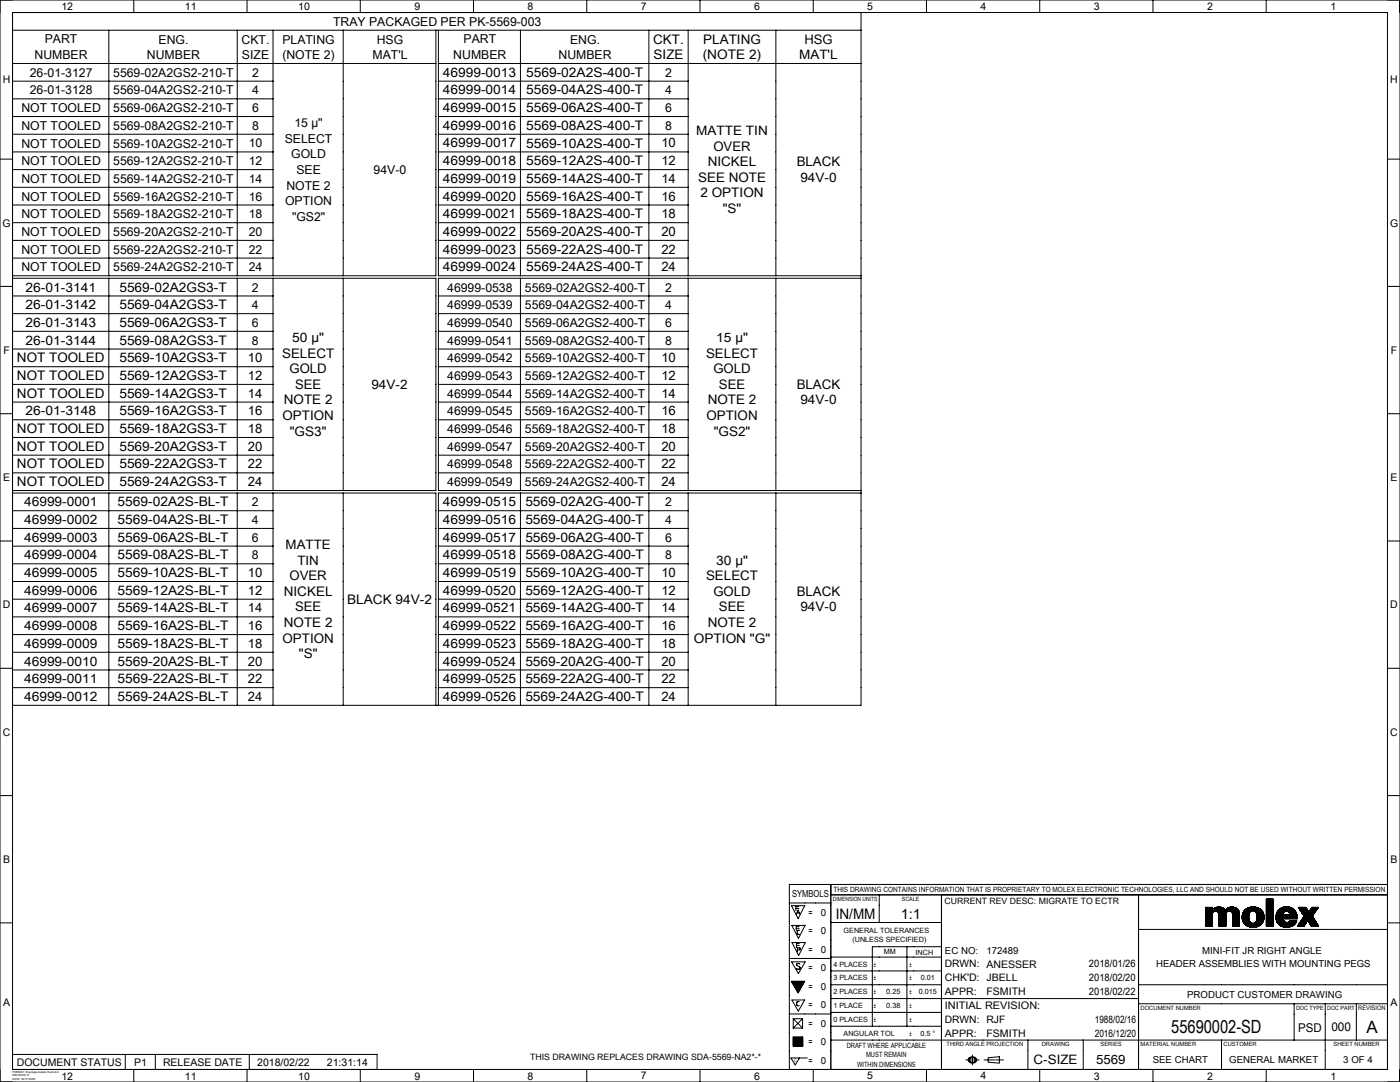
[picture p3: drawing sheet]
<svg xmlns="http://www.w3.org/2000/svg" width="559mm" height="432mm" viewBox="0 0 559 432" stroke-linecap="round" stroke-linejoin="round" font-family="sans-serif">
<g fill="none" stroke="#000" stroke-width=".4">
<path d="M0 0h558.8v431.8h-558.8zM5 5h548.8v421.8h-548.8zM5 12.1h338.7M43.4 12.1v97.9M53.4 0v5M94.7 12.1v97.9M98.6 0v5M109 12.1v97.9M137 12.1v97.9M143.8 0v5M174 12.1v97.9h-169M175 12.1v97.9h168.7"/>
<path d="M189 0v5M207.7 12.1v97.9M234.2 0v5M259 12.1v97.9M274.7 12.1v97.9M279.4 0v5M309.7 12.1v97.9M324.6 0v5M343.7 5v276.5h-338.7M369.8 0v5M415 0v5M460.2 0v5"/>
<path d="M505.4 0v5M5 25.3h169M5 32.4h104M5 39.5h104M175 25.3h168.7M175 32.4h99.7M175 39.5h99.7M5 46.5h104M5 53.6h104M175 46.5h99.7M175 53.6h99.7M0 63.5h5"/>
<path d="M5 60.6h104M5 67.7h104M5 74.8h104M175 60.6h99.7M175 67.7h99.7M175 74.8h99.7M553.8 63.5h5M5 81.8h104M5 88.9h104M5 95.9h104M175 81.8h99.7M175 88.9h99.7"/>
<path d="M175 95.9h99.7M0 114.3h5M5 111h169v84.8h-169M5 103h104M5 118.1h104M43.4 111v84.8M94.7 111v84.8M109 111v84.8M137 111v84.8M175 103h99.7M175 118.1h99.7M207.7 111v84.8"/>
<path d="M259 111v84.8M274.7 111v84.8M309.7 111v84.8M343.7 111h-168.7v84.8h168.7M553.8 114.3h5M5 125.2h104M5 132.2h104M5 139.3h104M175 125.2h99.7M175 132.2h99.7M175 139.3h99.7M5 146.3h104"/>
<path d="M5 153.4h104M175 146.3h99.7M175 153.4h99.7M0 165.1h5M5 160.5h104M5 167.5h104M5 174.6h104M175 160.5h99.7M175 167.5h99.7M175 174.6h99.7M553.8 165.1h5M5 196.8h169v84.7"/>
<path d="M5 181.6h104M5 188.7h104M43.4 196.8v84.7M94.7 196.8v84.7M109 196.8v84.7M137 196.8v84.7M175 181.6h99.7M175 188.7h99.7M207.7 196.8v84.7M259 196.8v84.7M274.7 196.8v84.7M309.7 196.8v84.7"/>
<path d="M343.7 196.8h-168.7v84.7M0 215.9h5M5 203.8h104M5 210.9h104M5 217.9h104M175 203.8h99.7M175 210.9h99.7M175 217.9h99.7M553.8 215.9h5M5 225h104M5 232.1h104M5 239.1h104"/>
<path d="M175 225h99.7M175 232.1h99.7M175 239.1h99.7M5 246.2h104M5 253.2h104M175 246.2h99.7M175 253.2h99.7M0 266.7h5M5 260.3h104M5 267.4h104M5 274.4h104M175 260.3h99.7"/>
<path d="M175 267.4h99.7M175 274.4h99.7M553.8 266.7h5M0 317.5h5M553.8 317.5h5M331.6 353v73.8M331.6 357.1h222.2M350.9 357.1v11.1M375.8 357.1v69.7M454.4 357.1v69.7M505.5 358.8l-.1 .1M505.7 358.8l-.3 .3"/>
<path d="M505.8 358.8l-.4 .4M505.9 358.8l-.5 .5M506.1 358.8l-.7 .7M506.2 358.8l-.8 .8M506.3 358.8l-.9 .9M506.5 358.8l-1.1 1.1M506.6 358.8l-1.2 1.2M506.8 358.8l-1.4 1.4M506.9 358.8l-1.5 1.5M507.1 358.8l-1.7 1.7M507.2 358.8l-1.8 1.8M507.4 358.8l-2 2"/>
<path d="M507.5 358.8l-2.1 2.1M507.7 358.8l-2.3 2.3M507.8 358.8l-2.4 2.4M507.9 358.8l-2.5 2.5M508.1 358.8l-2.7 2.7M508.2 359.9l-2.8 2.8M508.2 359.8l-2.8 2.8M508.2 359.6l-2.8 2.8M508.2 359.5l-2.8 2.8M508.2 359.3l-2.8 2.9M508.2 359.2l-2.8 2.8M508.2 359l-2.8 2.9"/>
<path d="M508.2 358.9l-2.8 2.8M508.2 358.9l-2.8 2.7M508.2 358.8h-2.8v10.8M508.2 358.8v10.8h-2.8M553.8 353h-238.7v73.8M0 368.3h5M315.1 360.4h16.5M315.9 361.4h5.3l-2.6 5.2zM316 369.3h5.3l-2.6 5.2zM316.1 376.2h5.3l-2.6 5.1zM317.7 362.6h1.1M317.8 370.5h1.2"/>
<path d="M317.9 377.3h1.1M317.9 364.8l.7-1.6 .6 1.6M318.1 364.3h.9M318.3 379.1l.9-.1 .1-.6-1-.2v1.7M318.8 361.8h-1.1v1.7M319 369.7h-1.2v1.7M319 376.6h-1.1v1.6M319.2 371.2l-.7 .1-.3 .4 .1 1 .9 .2M331.6 368.2h44.2M362 377.8v31.8M375.8 377.8h-27.6v31.8M454.4 370.9h99.4"/>
<path d="M481.2 369.6h2.7M481.2 362.1h2.7M481.2 362.1v7.5M481.2 362.1v.1M481.3 362.1l-.1 .2M481.5 362.1l-.3 .4M481.6 362.1l-.4 .5M481.8 362.1l-.6 .7M481.9 362.1l-.7 .8M482 362.1l-.8 .9M482.2 362.1l-1 1.1M482.3 362.1l-1.1 1.2"/>
<path d="M482.5 362.1l-1.3 1.3M482.6 362.1l-1.4 1.5M482.8 362.1l-1.6 1.6M482.9 362.1l-1.7 1.7M483.1 362.1l-1.9 1.9M483.2 362.1l-2 2M483.4 362.1l-2.2 2.2M483.5 362.1l-2.3 2.3M483.6 362.1l-2.4 2.4M483.8 362.1l-2.6 2.6M483.9 364.9a1.34 1.34 0 0 1 1.3-1.3 1.34 1.34 0 0 1 1.4 1.3v4.7M483.9 369.6h-.1"/>
<path d="M483.9 369.4l-.3 .2M483.9 369.3l-.4 .3M483.9 369.1l-.6 .5M483.9 369l-.7 .6M483.9 368.9l-.8 .7M483.9 368.7l-1 .9M483.9 368.6l-1.1 1M483.9 368.4l-1.2 1.2M483.9 368.3l-1.4 1.3M483.9 368.1l-1.5 1.5M483.9 368l-1.6 1.6M483.9 367.8l-1.8 1.8"/>
<path d="M483.9 367.7l-1.9 1.9M483.9 367.6l-2.1 2M483.9 367.4l-2.2 2.2M483.9 367.3l-2.4 2.3M483.9 367.1l-2.5 2.5M483.9 367l-2.7 2.6M483.9 366.9l-2.7 2.7M483.9 366.7l-2.7 2.8M483.9 366.6l-2.7 2.7M483.9 366.5l-2.7 2.7M483.9 366.3l-2.7 2.8M483.9 366.2l-2.7 2.7"/>
<path d="M483.9 366l-2.7 2.8M483.9 365.9l-2.7 2.8M483.9 365.7l-2.7 2.8M483.9 365.6l-2.7 2.8M483.9 365.4l-2.7 2.9M483.9 365.3l-2.7 2.8M483.9 365.1l-2.7 2.9M483.9 365l-2.7 2.8M483.9 364.9l-2.7 2.8M483.9 364.9v4.7M483.9 362.1v1.1a3.4 3.4 0 0 1 5.2 0 3.4 3.4 0 0 1 4.9-.3M483.9 363l-2.7 2.8"/>
<path d="M483.9 362.9l-2.7 2.8M483.9 362.7l-2.7 2.9M483.9 362.6l-2.7 2.8M483.9 362.5l-2.7 2.8M483.9 362.3l-2.7 2.8M483.9 362.2l-2.7 2.8M483.9 362.1l-2.7 2.7M483.9 364.7l-2.7 2.8M483.9 364.6l-2.7 2.8M484 364.4l-2.8 2.8M484.7 362.5l-3.5 3.5M485 362.3l-3.8 3.8"/>
<path d="M485.3 362.2l-4.1 4.1M485.5 362.1l-4.3 4.3M485.6 362.1l-4.4 4.4M485.9 362l-4.7 4.7M486 362l-4.8 4.8M486.1 362l-4.9 4.9M486.3 362l-5.1 5.1M486.5 362l-1.8 1.7M486.6 365.4l2.4-2.4-2.4 2.5M486.6 365l2.2-2.1-2.2 2.2M486.6 369.6h2.7M486.6 362l-1.7 1.6"/>
<path d="M486.7 362l-1.7 1.6M486.9 362l-1.7 1.6M487 362l-1.7 1.6M487.1 362l-1.7 1.6M487.2 362l-1.6 1.6M487.3 362.1l-1.6 1.5M487.5 362.1l-1.7 1.6M487.5 362.1l-1.6 1.6M487.7 362.2l-1.7 1.6M487.8 362.2l-1.7 1.7M488 362.3l-1.8 1.7M488.1 362.3l-1.8 1.8"/>
<path d="M488.1 362.4l-1.8 1.8M488.2 362.4l-1.8 1.9M488.4 362.5l-1.9 2M488.5 362.6l-2 2M488.6 362.7l-2.1 2M488.6 362.7l-2 2.1M488.9 362.9l-2.3 2.4M489.3 369.1l-.6 .5M489.3 368.9l-.7 .7M489.3 368.8l-.9 .8M489.3 368.6l-1 1M489.3 368.5l-1.1 1.1"/>
<path d="M489.3 368.3l-1.3 1.3M489.3 368.2l-1.4 1.4M489.3 368.1l-1.5 1.5M489.3 367.9l-1.7 1.7M489.3 367.8l-1.8 1.8M489.3 367.6l-2 2M489.3 367.5l-2.1 2.1M489.3 367.4l-2.2 2.2M489.3 367.2l-2.4 2.4M489.3 367.1l-2.5 2.5M489.3 367l-2.7 2.6M489.3 366.8l-2.7 2.8"/>
<path d="M489.3 366.7l-2.7 2.8M489.3 366.6l-2.7 2.7M489.3 366.4l-2.7 2.8M489.3 366.3l-2.7 2.7M489.3 366.1l-2.7 2.8M489.3 366l-2.7 2.8M489.3 365.8l-2.7 2.8M489.3 365.7l-2.7 2.8M489.3 365.5l-2.7 2.8M489.3 365.4l-2.7 2.8M489.3 365.2l-2.7 2.9M489.3 365.1l-2.7 2.8"/>
<path d="M489.3 365l-2.7 2.8M489.3 369.6h.1M489.3 369.5l-.2 .1M489.3 369.4l-.3 .2M489.3 369.2l-.5 .4M489.3 364.8l-2.7 2.9M489.3 364.7l-2.7 2.8M489.3 364.5l-2.7 2.9M489.5 362.8l-2.9 2.9M489.5 364.2l-2.9 3.1M489.9 362.5l-3.3 3.3M490.2 362.3l-3.6 3.6"/>
<path d="M490.5 362.2l-3.9 3.9M490.7 362.1l-4.1 4.1M490.8 362.1l-4.2 4.3M491.1 362l-4.5 4.5M491.2 362l-4.6 4.7M491.3 362l-4.7 4.8M491.5 362l-4.9 5M491.7 362l-5.1 5.1M491.8 362l-1.9 1.7M491.9 364.4l1.9-1.7-1.9 1.8M491.9 362l-1.6 1.6M492 364.9a1.34 1.34 0 0 0-1.4-1.3 1.34 1.34 0 0 0-1.3 1.3v4.7"/>
<path d="M492 365.2l2.2-2.2-2.2 2.3M492 369.6h2.6M492 364.9v4.7M492.1 362l-1.7 1.6M492.2 362l-1.7 1.6M492.3 362l-1.6 1.6M492.4 362l-1.6 1.6M492.6 362.1l-1.7 1.5M492.7 362.1l-1.6 1.5M492.8 362.1l-1.6 1.6M492.9 362.2l-1.7 1.5M493 362.2l-1.6 1.6"/>
<path d="M493.1 362.2l-1.7 1.6M493.2 362.3l-1.7 1.6M493.3 362.3l-1.7 1.7M493.4 362.4l-1.7 1.8 1.8-1.7M493.5 362.5l-1.7 1.7M493.6 362.6l-1.7 1.7M493.9 362.7l-1.9 2M493.9 362.8l-1.9 2M494 362.9l-2 2M494 362.9l.6 1.2M494.1 362.9l-2.1 2.2M494.2 363.1l-2.2 2.4"/>
<path d="M494.3 363.2l-2.3 2.4M494.4 363.3l-2.4 2.5M494.4 363.4l-2.4 2.5M494.5 363.5l-2.5 2.5M494.5 363.6l-2.5 2.6M494.5 363.7l-2.5 2.6M494.5 363.8l-2.5 2.6M494.6 363.9l-2.6 2.7M494.6 364.1l-2.6 2.6M494.6 369.6h-.1M494.6 369.4l-.2 .2M494.6 369.3l-.4 .3"/>
<path d="M494.6 369.2l-.5 .4M494.6 369l-.7 .6M494.6 368.9l-.8 .7M494.6 368.7l-.9 .9M494.6 368.6l-1.1 1M494.6 368.4l-1.2 1.2M494.6 368.3l-1.4 1.3M494.6 368.1l-1.5 1.5M494.6 368l-1.6 1.6M494.6 367.8l-1.8 1.8M494.6 367.7l-1.9 1.9M494.6 367.6l-2 2"/>
<path d="M494.6 367.4l-2.2 2.2M494.6 367.3l-2.3 2.3M494.6 367.2l-2.5 2.4M494.6 367l-2.6 2.6M494.6 366.9l-2.6 2.7M494.6 366.8l-2.6 2.6M494.6 366.6l-2.6 2.7M494.6 366.5l-2.6 2.6M494.6 366.3l-2.6 2.7M494.6 366.2l-2.6 2.6M494.6 366.1l-2.6 2.6M494.6 365.9l-2.6 2.7"/>
<path d="M494.6 365.8l-2.6 2.6M494.6 365.6l-2.6 2.7M494.6 365.5l-2.6 2.7M494.6 365.3l-2.6 2.7M494.6 365.2l-2.6 2.7M494.6 365l-2.6 2.8M494.6 364.9l-2.6 2.7M494.6 364.7l-2.6 2.8M494.6 364.6l-2.6 2.7M494.6 364.5l-2.6 2.7M494.6 364.3l-2.6 2.7M494.6 364.2l-2.6 2.7"/>
<path d="M494.6 364.1v5.5M496.3 363.8l-.5 2.5 .5 1.9M496.3 368.2l1 1M497.5 362.7l-1.1 1.1M497.7 362.5l-1.5 1.5M498 362.4l-1.9 1.9M498.3 362.3l-2.3 2.2M498.4 366l-2.1 2.2M498.4 365.9l-2.1 2.2M498.4 366.2l-2 2.1M498.4 365.7l-2.2 2.3M498.4 366.3l-2 2"/>
<path d="M498.4 366.4l-1.9 2M498.4 365.5l-2.2 2.4M498.5 366.5l-2 2M498.5 365.4l-2.4 2.4M498.5 362.2l-2.5 2.5M498.5 366.6l-1.9 2M498.5 365.3l-2.4 2.4M498.5 366.7l-1.8 2M498.5 366.9l-1.8 1.8M498.5 365l-2.4 2.6M498.5 367l-1.7 1.8M498.6 364.9l-2.6 2.6"/>
<path d="M498.6 367.1l-1.8 1.8M498.6 367.2l-1.7 1.7M498.6 364.6l-2.6 2.8M498.6 367.3l-1.6 1.7M498.6 362.2l-2.7 2.7M498.7 367.5l-1.6 1.6M498.7 364.5l-2.7 2.7M498.7 364.4a1.47 1.47 0 0 1 1.4-1 1.47 1.47 0 0 1 1.4 1M498.7 364.4l-.3 1.6 .3 1.5M498.7 367.5a1.47 1.47 0 0 0 1.4 1 1.47 1.47 0 0 0 1.4-1M498.7 367.6l-1.5 1.6M498.8 364.2l-2.9 3"/>
<path d="M498.8 367.8l-1.5 1.4M498.9 367.8l-1.4 1.5 1.4-1.4M498.9 362.1l-3 3M499 368l-1.4 1.4M499.1 362.1l-3.3 3.2M499.1 368.1l-1.4 1.3M499.2 368.2l-1.5 1.3M499.2 362l-3.4 3.4M499.2 368.2l-1.3 1.3M499.3 368.3l-1.4 1.3M499.4 362l-3.6 3.6M499.4 368.3l-1.3 1.3"/>
<path d="M499.5 368.4l-1.4 1.3M499.6 362l-3.8 3.7M499.6 368.4l-1.4 1.3M499.7 368.5l-1.3 1.3M499.8 362l-4 3.9M499.8 368.5l-1.4 1.3M499.9 362l-4.1 4M500 368.5l-1.5 1.3M500 361.9l-4.2 4.3M500.1 368.5l-1.4 1.4M500.2 361.9l-4.4 4.4M500.2 368.5l-1.4 1.4"/>
<path d="M500.3 361.9l-4.5 4.5M500.4 361.9l-4.6 4.7M500.4 368.5l-1.5 1.4M500.5 363.5l1.5-1.2-1.4 1.2M500.6 362l-4.8 4.7M500.6 368.4l-1.6 1.5M500.7 362l-4.8 4.8M500.8 362l-4.9 4.9M500.8 368.3l-1.7 1.7M501 362l-5.1 5.1M501.1 362l-1.7 1.6M501.2 362l-1.6 1.5"/>
<path d="M501.3 362.1l-1.5 1.4M501.4 362.1l-1.4 1.3M501.5 364.4l.3 1.6-.3 1.5M501.5 364.6l1.7-1.6-1.6 1.6M501.6 362.1l-1.5 1.3M501.6 362.2l-1.3 1.3M501.7 365.1l1.9-1.9-1.9 2M501.7 365.4l2-1.9-2 2.1M501.7 362.2l-1.3 1.3M502.1 362.3l-1.4 1.3M502.2 362.3l-1.4 1.3M502.3 362.4l-1.3 1.3 1.3-1.3"/>
<path d="M502.5 362.5l-1.5 1.3M502.5 362.5l-1.3 1.4M502.6 362.6l-1.4 1.4M502.7 362.6l-1.4 1.5M502.8 362.7l-1.5 1.4M502.9 362.7l-1.5 1.6M503 362.8l-1.6 1.5M503 362.8a4.9 4.9 0 0 0-6.7 1M503 362.8l1 1M503.1 362.8l-1.6 1.6M503.3 363l-1.7 1.7M503.4 363.1l-1.8 1.8"/>
<path d="M503.5 363.1l-1.9 1.9M503.6 363.3l-1.9 2M503.7 368.6l-.5 .5M503.8 363.6l-2 2.1M503.9 363.6l-2.1 2.3M503.9 363.8l-2.1 2.2M504 368.2l-1.1 1.1M504 363.8l-2.2 2.3M504 363.8a4.2 4.2 0 0 1-.5 5 4.2 4.2 0 0 1-4.8 1.1l-1.4-.7M504 363.9l-2.3 2.4M504.1 364l-2.4 2.4M504.1 368l-1.5 1.5"/>
<path d="M504.1 364.1l-2.4 2.5M504.2 364.2l-2.5 2.6M504.2 364.3l-2.5 2.6M504.2 367.7l-2 1.9M504.2 364.4l-2.6 2.7M504.3 364.5l-2.8 2.9M504.3 367.5l-2.3 2.2M504.3 364.6l-2.8 2.9M504.3 367.3l-2.4 2.5M504.3 364.7l-2.9 3.1M504.4 364.8l-5.2 5.2M504.4 367.1l-2.8 2.8"/>
<path d="M504.4 365l-5 5M504.4 365.1l-4.9 4.9M504.4 366.9l-3 3M504.5 365.2l-4.9 4.8M504.5 365.3l-4.8 4.8M504.5 366.7l-3.3 3.3M504.5 365.4l-4.7 4.7M504.5 366.5l-3.5 3.5M504.5 365.6l-4.5 4.5M504.5 366.4l-3.6 3.6M504.5 365.7l-4.4 4.4M504.5 366.2l-3.8 3.8"/>
<path d="M504.5 365.8l-4.2 4.3M504.5 366.1l-3.9 4M504.5 366l-4.1 4.1M508.2 362.6l-2.8 2.8M508.2 362.4l-2.8 2.8M508.2 362.3l-2.8 2.8M508.2 362.1l-2.8 2.9M508.2 362l-2.8 2.8M508.2 361.9l-2.8 2.8M508.2 361.7l-2.8 2.9M508.2 361.6l-2.8 2.8M508.2 361.5l-2.8 2.8"/>
<path d="M508.2 361.3l-2.8 2.9M508.2 361.2l-2.8 2.8M508.2 361l-2.8 2.9M508.2 360.9l-2.8 2.8M508.2 360.8l-2.8 2.8M508.2 360.6l-2.8 2.8M508.2 360.5l-2.8 2.8M508.2 360.4l-2.8 2.7M508.2 360.2l-2.8 2.8M508.2 360.1l-2.8 2.7M508.2 369.5l-.1 .1M508.2 369.4l-.3 .2"/>
<path d="M508.2 369.2l-.4 .4M508.2 369.1l-.6 .5M508.2 368.9l-.7 .7M508.2 368.8l-.9 .8M508.2 368.7l-1 .9M508.2 368.5l-1.2 1.1M508.2 368.4l-1.3 1.2M508.2 368.3l-1.4 1.3M508.2 368.1l-1.6 1.5M508.2 368l-1.7 1.6M508.2 367.8l-1.8 1.8M508.2 367.7l-2 1.9"/>
<path d="M508.2 367.5l-2.1 2.1M508.2 367.4l-2.2 2.2M508.2 367.2l-2.4 2.4M508.2 367.1l-2.5 2.5M508.2 366.9l-2.7 2.7M508.2 366.8l-2.8 2.8M508.2 366.7l-2.8 2.8M508.2 366.5l-2.8 2.9M508.2 366.4l-2.8 2.8M508.2 366.3l-2.8 2.8M508.2 366.1l-2.8 2.9M508.2 366l-2.8 2.8"/>
<path d="M508.2 365.9l-2.8 2.8M508.2 365.7l-2.8 2.8M508.2 365.6l-2.8 2.8M508.2 365.4l-2.8 2.8M508.2 365.3l-2.8 2.8M508.2 365.1l-2.8 2.8M508.2 365l-2.8 2.8M508.2 364.8l-2.8 2.8M508.2 364.7l-2.8 2.8M508.2 364.5l-2.8 2.9M508.2 364.4l-2.8 2.8M508.2 364.3l-2.8 2.8"/>
<path d="M508.2 364.1l-2.8 2.9M508.2 364l-2.8 2.8M508.2 363.9l-2.8 2.8M508.2 363.7l-2.8 2.9M508.2 363.6l-2.8 2.8M508.2 363.5l-2.8 2.8M508.2 363.3l-2.8 2.8M508.2 363.2l-2.8 2.8M508.2 363l-2.8 2.8M508.2 362.9l-2.8 2.8M508.2 362.7l-2.8 2.8M509.3 365.6v.9"/>
<path d="M509.3 366.5l.5 1.6M509.8 368.1l1.6 1.5 1.6 .4M510.9 362.7l-.8 .8M511.2 369.5l1.7-1.6-1.6 1.6M511.2 362.5l-1.3 1.3M511.5 362.3l-1.8 1.8M511.8 362.2l-2.2 2.2M511.8 362.2a4 4 0 0 0-2.5 3.4M512 362.1l-2.5 2.5M512.1 362.1l-2.6 2.6M512.2 364.9l-2.6 2.7M512.2 364.8l-2.7 2.7"/>
<path d="M512.2 366.7l-1.9 2M512.2 366.9l-1.8 1.9M512.2 364.6l-2.7 2.8M512.2 367l-1.8 1.9 1.9-1.8M512.3 365.1l-2.7 2.6M512.3 367.2l-1.8 1.8M512.3 364.3l-2.8 3M512.4 367.3l-1.8 1.8M512.4 362l-3 3M512.4 367.4l-1.7 1.7M512.4 365.1l-2.7 2.7M512.5 367.5l-1.7 1.8 1.7-1.7"/>
<path d="M512.5 362l-3.1 3.1M512.5 365.1l-2.8 2.8M512.6 364a1.34 1.34 0 0 1 1.5-.3 1.34 1.34 0 0 1 .8 1.4h-2.7zM512.6 367.6l-1.7 1.7M512.7 365.1l-3 2.9M512.7 362l-3.4 3.3M512.7 367.8l-1.7 1.6M512.8 367.8l-1.7 1.6M512.8 365.1l-3 3M512.9 361.9l-3.6 3.6M513 365.1l-3.2 3.1M513 368l-1.6 1.6 1.7-1.6"/>
<path d="M513 361.9l-3.7 3.8M513.1 365.1l-3.2 3.2M513.2 361.9l-3.9 3.9M513.2 368.1l-1.6 1.6 1.8-1.6M513.3 365.1l-3.3 3.4 3.4-3.4M513.3 361.9l-4 4.1M513.5 368.1l-1.7 1.7M513.5 361.9l-4.2 4.2M513.5 365.1l-3.4 3.4M513.6 368.1l-1.6 1.7 1.7-1.7M513.6 361.9l-4.3 4.4M513.7 365.1l-3.5 3.5"/>
<path d="M513.8 361.9l-4.5 4.5M513.8 365.1l-3.6 3.6M513.9 361.9l-4.6 4.6M513.9 368.1l-1.8 1.8M513.9 365.1l-1.6 1.5M514 361.9l-4.7 4.7M514 368.1l-1.8 1.8M514.1 365.1l-1.7 1.5M514.1 361.9l-4.8 4.8M514.2 363.8l1.5-1.4-1.4 1.4M514.2 365.1l-1.6 1.5M514.2 362l-4.8 4.8"/>
<path d="M514.4 362l-5 5M514.4 365.1l-1.7 1.5M514.4 367.9l-2.1 2M514.5 362l-5.1 5.1M514.5 365.1l-1.6 1.5M514.6 362l-5.2 5.2M514.6 365.1l-1.6 1.5M514.7 362.1l-1.7 1.6M514.8 367.5l-1.1 .6M514.8 367.5h2.8M514.8 362.1l-1.6 1.5M514.8 367.5l-.2 .2"/>
<path d="M514.9 362.1l1.3 .7 1 1.1M514.9 362.1l-1.6-.2-1.5 .3M514.9 364.8l1.7-1.6-3.4 3.4M514.9 362.1l-1.5 1.5M515 367.5l-2.6 2.4M515.1 362.2l-1.6 1.4M515.1 367.5l-2.6 2.5M515.1 362.2l-1.4 1.4M515.3 367.5l-2.7 2.5M515.3 362.2l-1.5 1.4M515.4 362.3l-1.5 1.3M515.4 367.5l-2.6 2.5"/>
<path d="M515.4 362.3l-1.4 1.4M515.5 367.5l-2.6 2.5M515.6 362.4l-1.5 1.3M515.7 367.5l-2.7 2.5M515.8 367.5l-2.6 2.5M515.8 362.5l-1.4 1.4M515.9 362.6l-1.4 1.4M516 367.5l-2.7 2.5M516 362.6l-1.5 1.4M516.1 362.7l-1.5 1.4M516.1 367.5l-2.6 2.5M516.2 362.7l-1.5 1.5"/>
<path d="M516.2 367.5l-2.6 2.5M516.2 362.8l-1.5 1.5M516.3 362.9l-1.5 1.5M516.4 362.9l-1.6 1.6M516.4 367.5l-2.7 2.5M516.5 363l-1.6 1.6M516.5 367.5l-2.6 2.5M516.5 363.1l-1.6 1.6M516.6 367.5l-2.6 2.5M516.7 363.3l-3.4 3.3M516.8 363.3l-3.3 3.3M516.8 367.5l-2.6 2.5"/>
<path d="M516.8 363.4l-3.2 3.2M516.9 363.5l-3.1 3.1M516.9 367.5l-2.5 2.5M517 363.6l-3.1 3M517 363.6l-3 3M517.1 367.5l-2.6 2.4M517.1 363.7l-2.9 2.9M517.1 363.8l-2.8 2.8M517.2 363.9l-2.8 2.7M517.2 368.4l-.9 .9M517.2 363.9l.6 2.7h-5.6l.6 1.2 .9 .3M517.2 364l-2.6 2.6"/>
<path d="M517.2 367.5l-2.5 2.4M517.3 364.1l-2.6 2.5M517.3 364.2l-2.4 2.4M517.3 368.1l-1.3 1.4M517.4 367.5l-2.5 2.4M517.4 364.3l-2.4 2.3M517.4 364.4l-2.3 2.2M517.4 364.5l-2.1 2.1M517.5 367.8l-1.8 1.8M517.5 367.5l-2.4 2.3M517.5 364.6l-2.1 2M517.5 364.7l-1.9 1.9"/>
<path d="M517.5 367.6l-2 2.1M517.6 364.8l-1.9 1.8M517.6 367.5l-2.4 2.3M517.6 367.5a3.9 3.9 0 0 1-4.6 2.5M517.6 364.9l-1.7 1.7M517.6 365l-1.6 1.6M517.6 365.1l-1.4 1.5M517.7 365.2l-1.4 1.4M517.7 365.3l-1.3 1.3M517.7 365.5l-1.1 1.1M517.7 365.6l-1 1M517.8 365.7l-.9 .9"/>
<path d="M517.8 365.8l-.8 .8M517.8 365.9l-.7 .7M517.8 366.1l-.5 .5M517.8 366.2l-.4 .4M517.8 366.3l-.3 .3M517.8 366.5l-.1 .1M517.9 369.6h2.6M518.3 362.1h.1M518.6 362.1l-.2 .3 .3-.3M518.9 362.1l-.4 .4M519 362.1l-.5 .5M519.2 362.1l-.6 .6"/>
<path d="M519.3 362.1l-.7 .7M519.5 362.1l-.8 .8M519.6 362.1l-.8 .8M519.7 364.3l1.8-1.7-1.8 1.8M519.8 362.1l-1 1M519.9 362.1l-1 1M520 362.1l-1.1 1.1M520 364.8l1.8-1.7-1.7 1.8M520.2 362.1l-1.2 1.2M520.3 362.1l-1.2 1.3 1.3-1.3M520.5 369.6l1.5-2.4 1.4 2.4M520.6 369.5l-.1 .1"/>
<path d="M520.6 362.1l-1.4 1.5M520.7 362.1l-1.5 1.5M520.8 369.2l-.5 .4M520.8 362.1l-1.5 1.6M521 368.9l-.8 .7M521 362.1l-1.7 1.7M521.1 362.1l-1.7 1.8M521.2 362.1l1.2 1.9 1.3-1.9M521.2 362.1h-3l2.4 3.5-2.7 4M521.2 362.1l-1.8 1.8M521.3 362.2l-1.8 1.8M521.3 368.4l-1.3 1.2"/>
<path d="M521.3 362.3l-1.7 1.8M521.4 362.4l-1.8 1.8M521.5 368.1l-1.6 1.5M521.5 362.6l-1.7 1.9M521.6 362.7l-1.7 1.8M521.6 362.8l-1.7 1.8M521.7 367.8l-1.9 1.8M521.7 362.9l-1.7 1.8M521.9 363.1l-1.7 1.9 1.7-1.7M522 363.3l-1.7 1.9M522 363.4l-1.7 1.8M522.1 363.5l-1.7 1.8"/>
<path d="M522.1 363.6l-1.7 1.8M522.1 367.5l1.8-1.7-1.7 1.8M522.2 363.7l-1.8 2.1M523.7 362.1h2.5M523.7 362.1l-.2 .2M523.8 365.6l2.5 4h-2.9M523.8 365.6l-1.7 1.8M523.8 362.1l-.6 .6M524 362.1l-1.1 1M524 365.9l-1.7 1.8 1.7-1.8M524.1 366l-1.7 1.9M524.1 362.1l-1.6 1.6"/>
<path d="M524.1 366.1l-1.7 1.8M524.2 365.1l-4.6 4.5M524.2 366.2l-1.8 1.8M524.2 366.3l-1.7 1.8M524.3 362.1l-4.1 4.1M524.3 366.4l-1.7 1.8M524.3 366.5l-1.7 1.8M524.4 362.1l-4.5 4.5M524.4 366.5l-1.7 2 1.8-1.9M524.5 364.7l-5 4.9M524.5 366.7l-1.7 1.9 1.8-1.8M524.6 362.1l-5 5"/>
<path d="M524.6 369.6l1.1-1-1 1M524.6 366.9l-1.7 1.8M524.7 367l-1.8 1.8M524.7 362.1l-5.4 5.4M524.7 367.1l-1.7 1.8M524.8 367.2l-1.8 1.8M524.8 362.1l-5.7 5.7M524.8 367.2l-1.7 1.9M524.9 364.1l-5.6 5.5M524.9 367.3l-1.8 1.9M524.9 367.4l-1.7 1.9M525 362.1l-6.3 6.3"/>
<path d="M525 367.5l-1.7 1.9 1.8-1.8M525.1 362.1l-6.6 6.7M525.1 367.7l-1.8 1.8M525.1 367.8l-1.7 1.8M525.2 363.7l-6 5.9M525.2 367.9l-1.7 1.7M525.3 367.9l-1.7 1.7M525.3 362.1l-7.2 7.2M525.3 368.1l-1.5 1.5M525.4 368.1l-1.5 1.5M525.4 362.1l-7.5 7.5M525.4 368.2l-1.4 1.4"/>
<path d="M525.4 363.3l-6.3 6.3M525.5 368.3l-1.3 1.3M525.5 362.1l-7.6 7.5M525.5 368.4l-1.2 1.2M525.6 368.5l-1.2 1.1M525.7 362.1l-7.6 7.5M525.7 368.7l-.9 .9M525.8 368.8l-.8 .8M525.8 362.1l-7.6 7.5M525.8 368.9l-.7 .7M525.9 362.7l-7 6.9M525.9 369l-.7 .6"/>
<path d="M525.9 362.1l-7.5 7.5M526 369.1l-.6 .5M526 369.2l-.5 .4M526.1 369.3l-.4 .3M526.1 362.1l-7.6 7.5M526.1 369.4l-.3 .2M526.1 362.3l-7.3 7.3M526.2 369.4l-.2 .2M526.2 362.1l-7.5 7.5M526.2 369.5l-.1 .1M526.2 362.1l-2.4 3.5M553.8 368.3h5"/>
<path d="M315.1 382.5h16.5M315.9 391.6h5.3l-2.7 4.6zM316 383.8h5.4l-2.7 4.7zM316.1 391.6l-.2 .1M316.1 399.1h5.1l-2.6 4.4zM316.5 391.6l-.4 .4M316.9 391.6l-.7 .6M317.3 391.6l-.9 .9M317.7 391.6l-1.2 1.2M318.1 391.6l-1.4 1.4M318.5 391.6l-1.7 1.7M318.9 391.6l-1.9 1.9"/>
<path d="M318.9 395.6l-.5 .5M319 399.7l-.7 .1-.3 .4 .1 1 .9 .2M319.3 384.7a.63 .63 0 0 0-.9-.2 .63 .63 0 0 0-.3 .8l.9 .4a.71 .71 0 0 1 0 1.1 .71 .71 0 0 1-1.1-.3M319.3 391.6l-2.2 2.2M319.4 394.7l-1.1 1.1M319.7 391.6l-2.4 2.4M320 393.7l-1.8 1.9M320.1 391.6l-2.7 2.7M320.5 391.6l-2.9 2.9M320.5 392.8l-2.5 2.5M320.9 391.6l-3.2 3.2M321.1 391.8l-3.2 3.3"/>
<path d="M331.6 382h44.2M331.6 387.5h44.2M331.6 393h44.2M331.6 398.5h122.8M454.4 393h99.4M315.1 404.7h16.5M316.6 406.6h3.7M316.6 406.6v3.7M316.6 410.3h3.7M316.6 406.6l3.7 3.7M316.6 415.1h3.8M316.6 413.8h3.8v3.8h-3.8z"/>
<path d="M316.6 415h3.8M316.6 414.5h3.8M316.6 417.3h3.8M316.6 415.2h3.8M316.6 415.7h3.8M316.6 416.7h3.8M316.6 417.5h3.8M316.6 414h3.8M316.6 417.2h3.8M316.6 415.8h3.8M316.6 414.1h3.8M316.6 417h3.8"/>
<path d="M316.6 415.6h3.8M316.6 414.8h3.8M316.6 416.2h3.8M316.6 415.3h3.8M316.6 414.6h3.8M316.6 415.5h3.8M316.6 417.1h3.8M316.6 416.8h3.8M316.6 414.2h3.8M316.6 416.6h3.8M316.6 416.1h3.8M316.6 414.7h3.8"/>
<path d="M316.6 416h3.8M316.6 416.5h3.8M316.6 416.3h3.8M316.6 414.3h3.8M320.3 406.6v3.7M320.3 406.6l-3.7 3.7M331.6 415.1h222.2M331.6 404h44.2M331.6 409.6h44.2M410.3 415.1v11.7M432.4 415.1v11.7M454.4 400.6h99.4"/>
<path d="M487.6 415.1v11.7M516.5 400.6v14.5M529 400.6v26.2M541.4 400.6v14.5M5 420.8h145.5v6M50 420.8v6M53.4 426.8v5M62 420.8v6M98.6 426.8v5M99.5 420.8v6M143.8 426.8v5M189 426.8v5"/>
<path d="M234.2 426.8v5M279.4 426.8v5M319.1 422.2l-1.7 2.8-1.7-2.8h6.5M324.6 426.8v5M369.8 426.8v5M385.5 423h1.9M386.7 422.3l1.2-.6 1.4 .4a1.37 1.37 0 0 1 .1 1.8 1.37 1.37 0 0 1-1.8 .3l-.6-.3a.98 .98 0 0 1-.4-1.4zM387.2 422.4l.7-.3 1 .1 .4 .5v.6l-.6 .5h-1.1l-.6-.6zM387.8 423h.7M388.1 421v1.5M388.1 422.8v.4M388.1 423.5v1.5"/>
<path d="M388.9 423h1.8M392.8 423h2.9M394.4 422.1l4.5-.4v2.6l-4.5-.4zM395.9 423h1.3M397.6 423h2.9M415 426.8v5M460.2 426.8v5M505.4 426.8v5"/>
</g>
<text font-size="7.3" x="467.5" y="412.4">55690002-SD</text>
<text font-size="6.8" x="545.4" y="412.3">A</text>
<g font-size="5.8">
<text x="333.6" y="366.8">IN/MM</text>
<text x="359.6" y="366.8">1:1</text>
</g>
<g font-size="5.3">
<text x="260.8" y="17.4">CKT.</text>
<text x="280.7" y="17.4">PLATING</text>
<text x="260.9" y="23.6">SIZE</text>
<text x="280.5" y="23.6">(NOTE 2)</text>
<text x="210" y="30.6">5569-02A2S-400-T</text>
<text x="210" y="37.7">5569-04A2S-400-T</text>
<text x="210" y="44.8">5569-06A2S-400-T</text>
<text x="210" y="51.8">5569-08A2S-400-T</text>
<text x="210" y="58.9">5569-10A2S-400-T</text>
<text x="210" y="65.9">5569-12A2S-400-T</text>
<text x="284.7" y="60.1">OVER</text>
<text x="282.5" y="66.3">NICKEL</text>
<text x="318" y="66.4">BLACK</text>
<text x="210" y="73">5569-14A2S-400-T</text>
<text x="278.6" y="72.5">SEE NOTE</text>
<text x="210" y="80.1">5569-16A2S-400-T</text>
<text x="279.5" y="78.8">2 OPTION</text>
<text x="210" y="87.1">5569-18A2S-400-T</text>
<text x="288.5" y="85">&quot;S&quot;</text>
<text x="210" y="94.2">5569-20A2S-400-T</text>
<text x="210" y="101.2">5569-22A2S-400-T</text>
<text x="210" y="108.3">5569-24A2S-400-T</text>
<text x="47.7" y="116.4">5569-02A2GS3-T</text>
<text x="47.7" y="123.4">5569-04A2GS3-T</text>
<text x="47.7" y="130.5">5569-06A2GS3-T</text>
<text x="47.7" y="137.5">5569-08A2GS3-T</text>
<text x="112.6" y="142.7">SELECT</text>
<text x="281.8" y="142.7">SELECT</text>
<text x="6.8" y="144.6">NOT TOOLED</text>
<text x="47.7" y="144.6">5569-10A2GS3-T</text>
<text x="115.5" y="149">GOLD</text>
<text x="284.7" y="149">GOLD</text>
<text x="6.8" y="151.7">NOT TOOLED</text>
<text x="47.7" y="151.7">5569-12A2GS3-T</text>
<text x="318" y="155.2">BLACK</text>
<text x="6.8" y="158.7">NOT TOOLED</text>
<text x="47.7" y="158.7">5569-14A2GS3-T</text>
<text x="113.3" y="161.4">NOTE 2</text>
<text x="282.5" y="161.4">NOTE 2</text>
<text x="47.7" y="165.8">5569-16A2GS3-T</text>
<text x="112.8" y="167.6">OPTION</text>
<text x="282" y="167.6">OPTION</text>
<text x="6.8" y="172.8">NOT TOOLED</text>
<text x="47.7" y="172.8">5569-18A2GS3-T</text>
<text x="115.7" y="173.8">&quot;GS3&quot;</text>
<text x="284.9" y="173.8">&quot;GS2&quot;</text>
<text x="6.8" y="179.9">NOT TOOLED</text>
<text x="47.7" y="179.9">5569-20A2GS3-T</text>
<text x="6.8" y="187">NOT TOOLED</text>
<text x="47.7" y="187">5569-22A2GS3-T</text>
<text x="6.8" y="194">NOT TOOLED</text>
<text x="47.7" y="194">5569-24A2GS3-T</text>
<text x="46.9" y="202.1">5569-02A2S-BL-T</text>
<text x="209.7" y="202.1">5569-02A2G-400-T</text>
<text x="46.9" y="209.1">5569-04A2S-BL-T</text>
<text x="209.7" y="209.1">5569-04A2G-400-T</text>
<text x="46.9" y="216.2">5569-06A2S-BL-T</text>
<text x="209.7" y="216.2">5569-06A2G-400-T</text>
<text x="46.9" y="223.3">5569-08A2S-BL-T</text>
<text x="209.7" y="223.3">5569-08A2G-400-T</text>
<text x="46.9" y="230.3">5569-10A2S-BL-T</text>
<text x="115.5" y="231.6">OVER</text>
<text x="209.7" y="230.3">5569-10A2G-400-T</text>
<text x="281.8" y="231.6">SELECT</text>
<text x="46.9" y="237.4">5569-12A2S-BL-T</text>
<text x="113.3" y="237.8">NICKEL</text>
<text x="209.7" y="237.4">5569-12A2G-400-T</text>
<text x="284.7" y="237.8">GOLD</text>
<text x="318" y="237.8">BLACK</text>
<text x="46.9" y="244.4">5569-14A2S-BL-T</text>
<text x="138.5" y="240.9">BLACK 94V-2</text>
<text x="209.7" y="244.4">5569-14A2G-400-T</text>
<text x="46.9" y="251.5">5569-16A2S-BL-T</text>
<text x="113.3" y="250.2">NOTE 2</text>
<text x="209.7" y="251.5">5569-16A2G-400-T</text>
<text x="282.5" y="250.2">NOTE 2</text>
<text x="112.8" y="256.4">OPTION</text>
<text x="276.9" y="256.4">OPTION &quot;G&quot;</text>
<text x="46.9" y="258.6">5569-18A2S-BL-T</text>
<text x="119.3" y="262.6">&quot;S&quot;</text>
<text x="209.7" y="258.6">5569-18A2G-400-T</text>
<text x="46.9" y="265.6">5569-20A2S-BL-T</text>
<text x="209.7" y="265.6">5569-20A2G-400-T</text>
<text x="46.9" y="272.7">5569-22A2S-BL-T</text>
<text x="209.7" y="272.7">5569-22A2G-400-T</text>
<text x="46.9" y="279.7">5569-24A2S-BL-T</text>
<text x="209.7" y="279.7">5569-24A2G-400-T</text>
</g>
<g font-size="5.2">
<text x="321" y="17.4">HSG</text>
<text x="319" y="23.6">MAT'L</text>
<text x="176.8" y="30.6">46999-0013</text>
<text x="176.8" y="37.7">46999-0014</text>
<text x="176.8" y="44.7">46999-0015</text>
<text x="176.8" y="51.8">46999-0016</text>
<text x="277.9" y="53.9">MATTE TIN</text>
<text x="176.8" y="58.9">46999-0017</text>
<text x="264" y="58.9">10</text>
<text x="176.8" y="65.9">46999-0018</text>
<text x="264" y="65.9">12</text>
<text x="176.8" y="73">46999-0019</text>
<text x="264" y="73">14</text>
<text x="319.5" y="72.6">94V-0</text>
<text x="176.8" y="80">46999-0020</text>
<text x="264" y="80">16</text>
<text x="176.8" y="87.1">46999-0021</text>
<text x="264" y="87.1">18</text>
<text x="176.8" y="94.2">46999-0022</text>
<text x="264" y="94.2">20</text>
<text x="176.8" y="101.2">46999-0023</text>
<text x="264" y="101.2">22</text>
<text x="176.8" y="108.3">46999-0024</text>
<text x="264" y="108.3">24</text>
<text x="10.2" y="116.3">26-01-3141</text>
<text x="10.2" y="123.4">26-01-3142</text>
<text x="10.2" y="130.5">26-01-3143</text>
<text x="10.2" y="137.5">26-01-3144</text>
<text x="116.7" y="136.5">50 µ&quot;</text>
<text x="285.9" y="136.5">15 µ&quot;</text>
<text x="99" y="144.6">10</text>
<text x="264" y="144.6">10</text>
<text x="99" y="151.6">12</text>
<text x="117.8" y="155.2">SEE</text>
<text x="148.3" y="155.2">94V-2</text>
<text x="264" y="151.6">12</text>
<text x="287" y="155.2">SEE</text>
<text x="99" y="158.7">14</text>
<text x="264" y="158.7">14</text>
<text x="319.5" y="161.4">94V-0</text>
<text x="10.2" y="165.8">26-01-3148</text>
<text x="99" y="165.8">16</text>
<text x="264" y="165.8">16</text>
<text x="99" y="172.8">18</text>
<text x="264" y="172.8">18</text>
<text x="99" y="179.9">20</text>
<text x="264" y="179.9">20</text>
<text x="99" y="186.9">22</text>
<text x="264" y="186.9">22</text>
<text x="99" y="194">24</text>
<text x="264" y="194">24</text>
<text x="9.6" y="202.1">46999-0001</text>
<text x="176.8" y="202.1">46999-0515</text>
<text x="9.6" y="209.1">46999-0002</text>
<text x="176.8" y="209.1">46999-0516</text>
<text x="9.6" y="216.2">46999-0003</text>
<text x="114" y="219.1">MATTE</text>
<text x="176.8" y="216.2">46999-0517</text>
<text x="9.6" y="223.2">46999-0004</text>
<text x="118.7" y="225.3">TIN</text>
<text x="176.8" y="223.2">46999-0518</text>
<text x="285.9" y="225.3">30 µ&quot;</text>
<text x="9.6" y="230.3">46999-0005</text>
<text x="99" y="230.3">10</text>
<text x="176.8" y="230.3">46999-0519</text>
<text x="264" y="230.3">10</text>
<text x="9.6" y="237.4">46999-0006</text>
<text x="99" y="237.4">12</text>
<text x="176.8" y="237.4">46999-0520</text>
<text x="264" y="237.4">12</text>
<text x="9.6" y="244.4">46999-0007</text>
<text x="99" y="244.4">14</text>
<text x="117.8" y="244">SEE</text>
<text x="176.8" y="244.4">46999-0521</text>
<text x="264" y="244.4">14</text>
<text x="287" y="244">SEE</text>
<text x="319.5" y="244">94V-0</text>
<text x="9.6" y="251.5">46999-0008</text>
<text x="99" y="251.5">16</text>
<text x="176.8" y="251.5">46999-0522</text>
<text x="264" y="251.5">16</text>
<text x="9.6" y="258.5">46999-0009</text>
<text x="99" y="258.5">18</text>
<text x="176.8" y="258.5">46999-0523</text>
<text x="264" y="258.5">18</text>
<text x="9.6" y="265.6">46999-0010</text>
<text x="99" y="265.6">20</text>
<text x="176.8" y="265.6">46999-0524</text>
<text x="264" y="265.6">20</text>
<text x="9.6" y="272.7">46999-0011</text>
<text x="99" y="272.7">22</text>
<text x="176.8" y="272.7">46999-0525</text>
<text x="264" y="272.7">22</text>
<text x="9.6" y="279.7">46999-0012</text>
<text x="99" y="279.7">24</text>
<text x="176.8" y="279.7">46999-0526</text>
<text x="264" y="279.7">24</text>
<text x="412.6" y="424.8">C-SIZE</text>
</g>
<text font-size="5.1" x="437.5" y="424.7">5569</text>
<g font-size="4.9">
<text x="132.9" y="10.3">TRAY PACKAGED PER PK-5569-003</text>
<text x="17.9" y="17.3">PART</text>
<text x="63.3" y="17.4">ENG.</text>
<text x="96.5" y="17.4">CKT.</text>
<text x="112.7" y="17.4">PLATING</text>
<text x="150.4" y="17.4">HSG</text>
<text x="185" y="17.3">PART</text>
<text x="227.6" y="17.4">ENG.</text>
<text x="13.8" y="23.6">NUMBER</text>
<text x="58.6" y="23.6">NUMBER</text>
<text x="96.6" y="23.6">SIZE</text>
<text x="112.7" y="23.6">(NOTE 2)</text>
<text x="148.7" y="23.6">MAT'L</text>
<text x="180.9" y="23.6">NUMBER</text>
<text x="222.9" y="23.6">NUMBER</text>
<text x="11.9" y="30.6">26-01-3127</text>
<text x="45.2" y="30.6">5569-02A2GS2-210-T</text>
<text x="100.7" y="30.6">2</text>
<text x="265.5" y="30.6">2</text>
<text x="11.9" y="37.7">26-01-3128</text>
<text x="45.2" y="37.7">5569-04A2GS2-210-T</text>
<text x="100.7" y="37.7">4</text>
<text x="265.5" y="37.7">4</text>
<text x="8.5" y="44.8">NOT TOOLED</text>
<text x="45.2" y="44.8">5569-06A2GS2-210-T</text>
<text x="100.7" y="44.7">6</text>
<text x="265.5" y="44.7">6</text>
<text x="8.5" y="51.8">NOT TOOLED</text>
<text x="45.2" y="51.8">5569-08A2GS2-210-T</text>
<text x="100.7" y="51.8">8</text>
<text x="117.5" y="50.8">15 µ&quot;</text>
<text x="265.5" y="51.8">8</text>
<text x="8.5" y="58.9">NOT TOOLED</text>
<text x="45.2" y="58.9">5569-10A2GS2-210-T</text>
<text x="99.3" y="58.9">10</text>
<text x="113.7" y="57">SELECT</text>
<text x="8.5" y="65.9">NOT TOOLED</text>
<text x="45.2" y="65.9">5569-12A2GS2-210-T</text>
<text x="99.3" y="65.9">12</text>
<text x="116.3" y="63.2">GOLD</text>
<text x="118.3" y="69.4">SEE</text>
<text x="149.1" y="69.4">94V-0</text>
<text x="8.5" y="73">NOT TOOLED</text>
<text x="45.2" y="73">5569-14A2GS2-210-T</text>
<text x="99.3" y="73">14</text>
<text x="114.3" y="75.7">NOTE 2</text>
<text x="8.5" y="80.1">NOT TOOLED</text>
<text x="45.2" y="80.1">5569-16A2GS2-210-T</text>
<text x="99.3" y="80">16</text>
<text x="113.8" y="81.9">OPTION</text>
<text x="8.5" y="87.1">NOT TOOLED</text>
<text x="45.2" y="87.1">5569-18A2GS2-210-T</text>
<text x="99.3" y="87.1">18</text>
<text x="116.6" y="88.1">&quot;GS2&quot;</text>
<text x="8.5" y="94.2">NOT TOOLED</text>
<text x="45.2" y="94.2">5569-20A2GS2-210-T</text>
<text x="99.3" y="94.2">20</text>
<text x="8.5" y="101.2">NOT TOOLED</text>
<text x="45.2" y="101.2">5569-22A2GS2-210-T</text>
<text x="99.3" y="101.2">22</text>
<text x="8.5" y="108.3">NOT TOOLED</text>
<text x="45.2" y="108.3">5569-24A2GS2-210-T</text>
<text x="99.3" y="108.3">24</text>
<text x="100.5" y="116.3">2</text>
<text x="178.5" y="116.3">46999-0538</text>
<text x="209.5" y="116.4">5569-02A2GS2-400-T</text>
<text x="265.5" y="116.3">2</text>
<text x="100.5" y="123.4">4</text>
<text x="178.5" y="123.4">46999-0539</text>
<text x="209.5" y="123.4">5569-04A2GS2-400-T</text>
<text x="265.5" y="123.4">4</text>
<text x="100.5" y="130.5">6</text>
<text x="178.5" y="130.5">46999-0540</text>
<text x="209.5" y="130.5">5569-06A2GS2-400-T</text>
<text x="265.5" y="130.5">6</text>
<text x="100.5" y="137.5">8</text>
<text x="178.5" y="137.5">46999-0541</text>
<text x="209.5" y="137.5">5569-08A2GS2-400-T</text>
<text x="265.5" y="137.5">8</text>
<text x="178.5" y="144.6">46999-0542</text>
<text x="209.5" y="144.6">5569-10A2GS2-400-T</text>
<text x="178.5" y="151.6">46999-0543</text>
<text x="209.5" y="151.7">5569-12A2GS2-400-T</text>
<text x="178.5" y="158.7">46999-0544</text>
<text x="209.5" y="158.7">5569-14A2GS2-400-T</text>
<text x="178.5" y="165.8">46999-0545</text>
<text x="209.5" y="165.8">5569-16A2GS2-400-T</text>
<text x="178.5" y="172.8">46999-0546</text>
<text x="209.5" y="172.8">5569-18A2GS2-400-T</text>
<text x="178.5" y="179.9">46999-0547</text>
<text x="209.5" y="179.9">5569-20A2GS2-400-T</text>
<text x="178.5" y="186.9">46999-0548</text>
<text x="209.5" y="187">5569-22A2GS2-400-T</text>
<text x="178.5" y="194">46999-0549</text>
<text x="209.5" y="194">5569-24A2GS2-400-T</text>
<text x="100.5" y="202.1">2</text>
<text x="265.5" y="202.1">2</text>
<text x="100.5" y="209.1">4</text>
<text x="265.5" y="209.1">4</text>
<text x="100.5" y="216.2">6</text>
<text x="265.5" y="216.2">6</text>
<text x="100.5" y="223.2">8</text>
<text x="265.5" y="223.2">8</text>
</g>
<g font-size="4.8">
<text x="518.2" y="411.6">PSD</text>
<text x="531.4" y="411.6">000</text>
</g>
<g font-size="4.2">
<text x="24.5" y="4">12</text>
<text x="73.8" y="4">11</text>
<text x="119" y="4">10</text>
<text x="165.4" y="4">9</text>
<text x="210.6" y="4">8</text>
<text x="255.8" y="4">7</text>
<text x="301" y="4">6</text>
<text x="346.2" y="4">5</text>
<text x="391.4" y="4">4</text>
<text x="436.6" y="4">3</text>
<text x="481.8" y="4">2</text>
<text x="531.1" y="4">1</text>
<text x="1.1" y="33.2">H</text>
<text x="554.9" y="33.2">H</text>
<text x="1" y="90.4">G</text>
<text x="554.8" y="90.4">G</text>
<text x="1.4" y="141.2">F</text>
<text x="555.2" y="141.2">F</text>
<text x="1.3" y="192">E</text>
<text x="555.1" y="192">E</text>
<text x="1.1" y="242.8">D</text>
<text x="554.9" y="242.8">D</text>
<text x="1.1" y="293.6">C</text>
<text x="554.9" y="293.6">C</text>
<text x="1.3" y="344.4">B</text>
<text x="555.1" y="344.4">B</text>
<text x="1.3" y="401.6">A</text>
<text x="555.1" y="401.6">A</text>
<text x="6.7" y="425.3">DOCUMENT STATUS</text>
<text x="53.6" y="425.3">P1</text>
<text x="65.1" y="425.3">RELEASE DATE</text>
<text x="102.7" y="425.3">2018/02/22</text>
<text x="130.5" y="425.3">21:31:14</text>
<text x="24.5" y="430.8">12</text>
<text x="73.8" y="430.8">11</text>
<text x="119" y="430.8">10</text>
<text x="165.4" y="430.8">9</text>
<text x="210.6" y="430.8">8</text>
<text x="255.8" y="430.8">7</text>
<text x="301" y="430.8">6</text>
<text x="346.2" y="430.8">5</text>
<text x="391.4" y="430.8">4</text>
<text x="436.6" y="430.8">3</text>
<text x="481.8" y="430.8">2</text>
<text x="531.1" y="430.8">1</text>
</g>
<g font-size="4.1">
<text x="377.1" y="386.1">DRWN: ANESSER</text>
<text x="434.7" y="386.1">2018/01/26</text>
<text x="377.1" y="391.6">CHK'D: JBELL</text>
<text x="434.7" y="391.6">2018/02/20</text>
<text x="377.2" y="397.1">APPR:</text>
<text x="393.7" y="397.2">FSMITH</text>
<text x="434.7" y="397.1">2018/02/22</text>
<text x="377.2" y="402.7">INITIAL REVISION:</text>
<text x="377.1" y="408.2">DRWN: RJF</text>
<text x="377.2" y="413.7">APPR:</text>
<text x="393.7" y="413.7">FSMITH</text>
<text x="437" y="408.2">1988/02/16</text>
<text x="437" y="413.7">2016/12/20</text>
</g>
<g font-size="3.9">
<text x="316.2" y="358.1">SYMBOLS</text>
<text x="322.7" y="365.4">=</text>
<text x="327.6" y="365.4">0</text>
<text x="322.7" y="372.8">=</text>
<text x="327.6" y="372.8">0</text>
<text x="322.7" y="380.2">=</text>
<text x="327.6" y="380.2">0</text>
<text x="377.2" y="380.6">EC NO:</text>
<text x="393.7" y="380.6">172489</text>
<text x="479.8" y="380.9">MINI-FIT JR RIGHT ANGLE</text>
<text x="322.7" y="387.6">=</text>
<text x="327.6" y="387.6">0</text>
<text x="461.4" y="385.8">HEADER ASSEMBLIES WITH MOUNTING PEGS</text>
<text x="322.7" y="395">=</text>
<text x="327.6" y="395">0</text>
<text x="473.9" y="398.2">PRODUCT CUSTOMER DRAWING</text>
<text x="322.7" y="402.3">=</text>
<text x="327.6" y="402.3">0</text>
<text x="322.7" y="409.7">=</text>
<text x="327.6" y="409.7">0</text>
<text x="322.7" y="417.1">=</text>
<text x="327.6" y="417.1">0</text>
<text x="322.7" y="424.5">=</text>
<text x="327.6" y="424.5">0</text>
<text x="460.1" y="424.4">SEE CHART</text>
<text x="490.6" y="424.4">GENERAL MARKET</text>
<text x="536.2" y="424.4">3 OF 4</text>
</g>
<g font-size="3.5">
<text x="377" y="360.9">CURRENT REV DESC: MIGRATE TO ECTR</text>
<text x="211.6" y="423.1">THIS DRAWING REPLACES DRAWING SDA-5569-NA2*-*</text>
</g>
<g font-size="2.9">
<text x="332.7" y="356.1">THIS DRAWING CONTAINS INFORMATION THAT IS PROPRIETARY TO MOLEX ELECTRONIC TECHNOLOGIES, LLC AND SHOULD NOT BE USED WITHOUT WRITTEN PERMISSION</text>
<text x="336.7" y="372.2">GENERAL TOLERANCES</text>
<text x="340.2" y="375.9">(UNLESS SPECIFIED)</text>
<text x="352.8" y="380.9">MM</text>
<text x="365.5" y="380.9">INCH</text>
<text x="332.6" y="385.8">4 PLACES</text>
<text x="348.7" y="385.7">±</text>
<text x="363" y="385.7">±</text>
<text x="332.6" y="391.3">3 PLACES</text>
<text x="348.7" y="391.3">±</text>
<text x="363" y="391.3">±</text>
<text x="367.6" y="391.3">0.01</text>
<text x="332.6" y="396.8">2 PLACES</text>
<text x="348.7" y="396.8">±</text>
<text x="353.8" y="396.8">0.25</text>
<text x="363" y="396.8">±</text>
<text x="366.8" y="396.8">0.015</text>
<text x="332.6" y="402.3">1 PLACE</text>
<text x="332.7" y="407.8">0 PLACES</text>
<text x="348.7" y="402.3">±</text>
<text x="348.7" y="407.8">±</text>
<text x="353.8" y="402.3">0.38</text>
<text x="363" y="402.3">±</text>
<text x="363" y="407.8">±</text>
<text x="336.7" y="413.4">ANGULAR TOL</text>
<text x="363" y="413.3">±</text>
<text x="367.4" y="413.4">0.5 °</text>
<text x="338" y="418.3">DRAFT WHERE APPLICABLE</text>
<text x="342.1" y="425.7">WITHIN DIMENSIONS</text>
<text x="345.7" y="422">MUST REMAIN</text>
</g>
<text font-size="2.5" x="542.1" y="403.1">REVISION</text>
<g font-size="2.3">
<text x="332.4" y="359.6">DIMENSION UNITS</text>
<text x="360" y="359.6">SCALE</text>
<text x="455.3" y="403.1">DOCUMENT NUMBER</text>
<text x="517.3" y="403.1">DOC TYPE</text>
<text x="529.7" y="403.1">DOC PART</text>
<text x="377.8" y="417.6">THIRD ANGLE PROJECTION</text>
<text x="415.8" y="417.6">DRAWING</text>
<text x="439.2" y="417.6">SERIES</text>
<text x="455.3" y="417.6">MATERIAL NUMBER</text>
<text x="488.4" y="417.6">CUSTOMER</text>
<text x="532.3" y="417.6">SHEET NUMBER</text>
</g>
<text font-size="1.9" x="317" y="424">C</text>
<g font-size="1.1">
<text x="4.9" y="428.2">FORMAT: Eng-lega-master-tb-prod-C</text>
<text x="4.9" y="429.6">REVISION: D</text>
<text x="4.9" y="431">DATE: 2017/10/06</text>
</g>
</svg>
